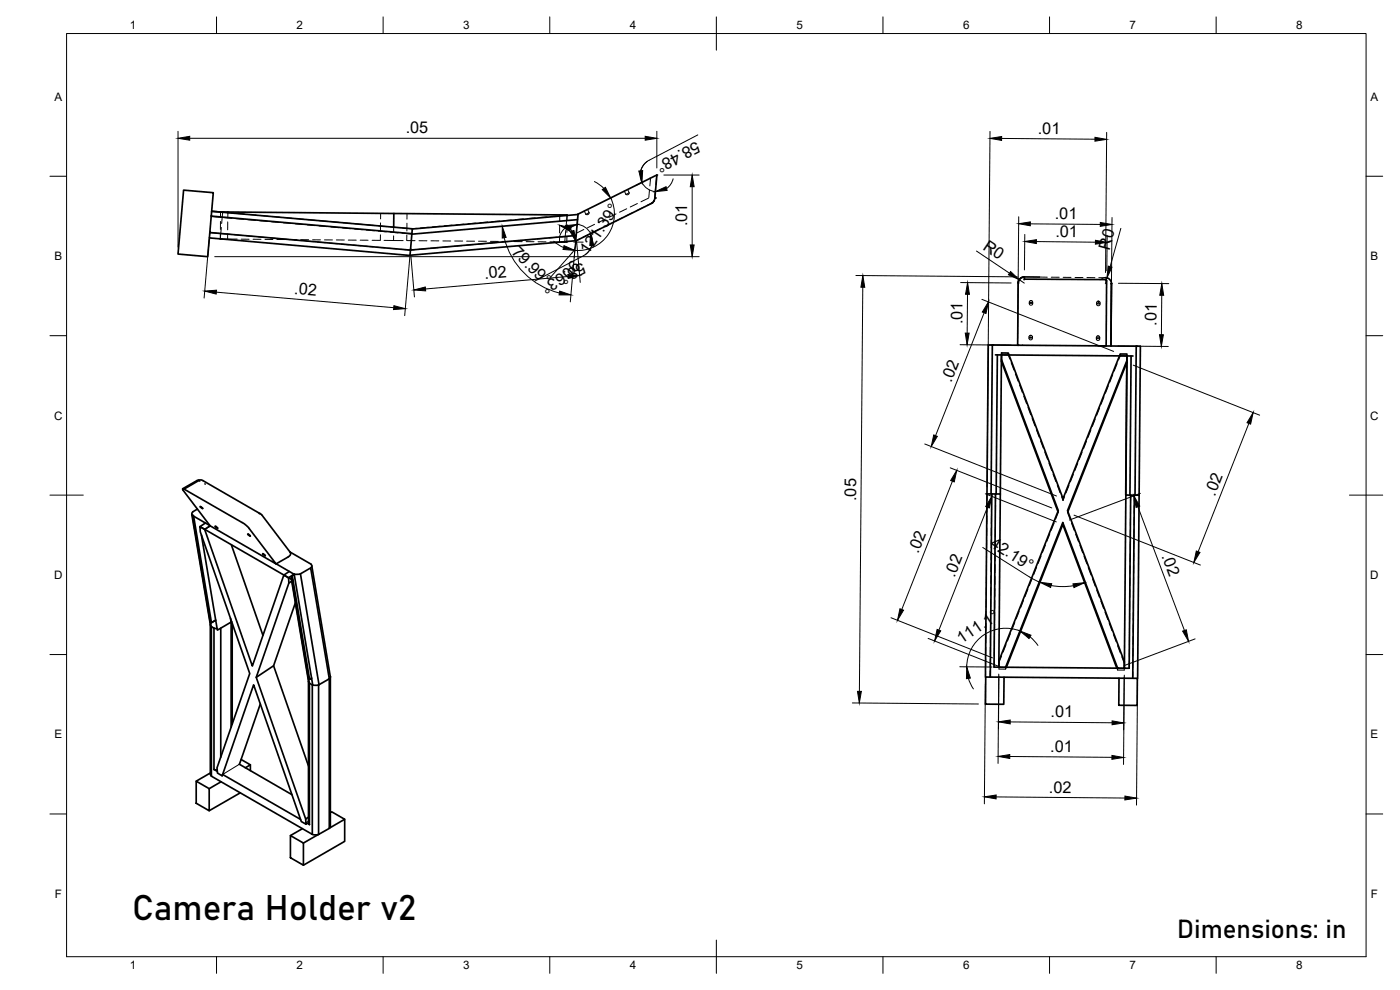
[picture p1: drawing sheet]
<svg xmlns="http://www.w3.org/2000/svg" width="420mm" height="297mm" viewBox="0 0 420 297" stroke-linecap="round" stroke-linejoin="round" font-family="sans-serif">
<!-- layer: Visible -->
<g fill="none" stroke="#000" stroke-width=".51">
<path d="M196.5 59.4l-.3 .9M196.5 59.4h.1M196.5 59.4l.7-6.9-23.7 11.9M62.8 71.4l60.2 5.3 .2-1.7M63 69.8l-.7 7.2-8.9-.8 1.7-19.1 8.9 .7-.6 7 60.2 5.3M63.4 64.8l-.4 5 60.2 5.2M66.1 71.7h.5M66.2 63.6l-2.7-.2 60.2 5.3-.1 1.4M66.2 63.6h2.2M66.2 63.6h.1M68.4 63.6l101.8 .9M68.4 63.6v.2"/>
<path d="M118.2 64.1v4.1M123.6 70.1l-.4 4.9M168 64.5v.3M169.5 72.5v.1M170.1 72.5l-1.7 .1M170.2 64.5h.1M172.9 70.7l-.1 1.5-49.8 4.4M173.3 65.9l-.4 4.8-49.7 4.3M173.5 64.4l-.2 1.5-49.7 4.4M173.5 64.4l-49.8 4.3M195.4 61.1l-22.6 11.1M195.6 61h-.1"/>
<path d="M195.8 60.8l-.2 .2M195.9 60.8h.1M196.2 60.3l-.4 .5M305.6 84.9l-.2 18.7M307.3 83.9l.1-.2 24.3 .2 .2 .3M307.4 83.2v.4M307.4 83.1h4.5M307.4 83.1a1.83 1.83 0 0 0-1.8 1.8M331.7 83.3a1.83 1.83 0 0 1 1.9 1.7M332 84.3v19.5l-34.2-.3M333.6 85l-.2 18.8 .2-18.7M333.6 85h.1"/>
<path d="M298.7 106.5l41.3 .3M299.3 106.5l-.3 41.7M300.5 106.5l-.7 93.7M300.6 107.9v.6l16.9 45M329.5 103.8l12.7 .1-.3 44.7M338.2 108.2v.5M338.2 106.8l-.3 41.7 .3-39.7-17.7 44.7M339.4 106.8l-.3 41.8M341 103.9l-.4 44.7M54.8 146.7h.5l18.3 10.7 1 1 8.2 10.8-19.7-11.4zM54.8 146.6l4.3-2.4 .7-.2h.8l17.5 10.1M57.6 154.2l5.5 33.3"/>
<path d="M57.7 154.7l5.3 3-1.6 1.1M57.8 154.7l5.5 33.2M57.9 153.5a.71 .71 0 0 0-.1 1.1M58.1 154.9l5.4 31.9M59.2 152.7l-1.3 .9M59.9 144.3l-.3-.1-4.4 2.6M60.1 152l.7 .6zM61.5 145.2l.1 .1M61.7 156.9l-1.7 1.1 27.9 16.1-.2-.1a.81 .81 0 0 1 0-1.3M64.5 157.9l.8 .6zM77.7 154.1h.4M78.1 154.1l9 11.6a.9 .9 0 0 1-.6 1.4"/>
<path d="M296.2 148.2h4M296.2 148.2l-.4 54.9M296.2 148.2l.4-44.7h1.2l-.4 44.7M297.6 148.2l-.4 54.9M298.7 148.2l-.4 52h1.5M319 156.8v.6M339.3 148.6l-1.4-.1-.5 52h1.5l.4-51.9h1.1l-.4 54.9M340.4 148.6h1.5M341.9 148.6l-.6 54.9M60.5 160.5l4.7 28.6 4.2-2.4-.2-1.2M69.4 163.4l9.5 27.2M74.3 160.2l.8 .6z"/>
<path d="M78.8 166.1l.8 .6zM82.9 169.2l5.3 3.1-1.6 1.1M86.6 167.1l-3.8 2.1M86.6 173.4l-1.4-.8-9.5 27.2-14.3-41-1.4-.8 .1 1.6 14.9 42.5-9.9 28.3 .2 1.6 1.4 .8 9.4-27.3 14.3 41 1.5 .8-.2-1.6 .9-.5M86.6 173.4l.1 1.5-9.8 28.3 14.8 42.5M86.8 171.5l-1.6 1.1M87 165.6l6.4 3.7M87.5 173.8l5.1 30.7M87.5 174.4l-.8 .5M87.6 173.9l5.2 31M87.7 172.7l5.2 31.2 .6-.4M88.3 172.4l-.6 .3"/>
<path d="M90.2 172.2h-1.9l5.6 33.3M90.2 172.2l3-1.8 5.6 33.3-3.2 1.8h-1.9M90.2 172.2l5.5 33.2-.1 45 3.2-1.9v-44.8M93.4 169.3a.71 .71 0 0 1-.1 1.1M93.6 169.7l5.5 33.3-.2 .6M63.1 187.4v44.9M63.1 187.4l.4 .6M63.4 186.8v.1M64.2 188.4l1 .2M64.7 186.1l-1.3 .7M66.3 188.5v38.7M69.2 186.8l.2-.1v31.5"/>
<path d="M69.4 186.6h.1M69.7 187v30.3M82.1 199.8l-5.2 3.4M88.6 180.9l-6.5 18.9 10.5 30M78.1 211.2l-6.2 18.1M92.9 205v42.4M92.9 205l.8 .5M92.9 205l-.3-.6v42.4l.3 .6M93.7 205.5v44.8l-30.3-17.4v-44.9l.8 .5v42.4M98.8 203.7l-.3 .1M99.1 202.9l-.3 .8M99.1 203.1v44.8"/>
<path d="M295.8 203.1l5.5 .1-.1 8.1h-5.4zM299.8 200.2v-2l17.8-45-17-45.3v-2h2l16.4 43.7 17.2-43.4h2v2l-17.8 45 17 45.3v2h-2l-16.4-43.7-17.2 43.4M299.8 200.2h2M301.3 203.2l34.5 .3M301.8 200.2l33.6 .3M302 200.2l17-42.8 16.2 43.1M335.8 203.5h5.5v8.2l-5.5-.1zM58.9 234.4l3.9 2.2v6.7l-3.9-2.3zM63.1 231.9l-4.2 2.5M63.1 232.3l.4 .6M64.2 230.9l1 .5M64.2 230.9l1 .1"/>
<path d="M66.4 234.6l-3.6 2M66.7 232.8h.1M66.8 232.4l23.4 13.5M71.8 229.3l15.8 9.1M71.9 229.3h-.1M72.1 237.9l-9.3 5.4M72.3 227.9l2.8 1.6-1.5 .9M75.1 229.5v1.7M87.2 250.7l3.9 2.2v6.7l-3.9-2.2zM90.8 248.6l-3.6 2.1M91.9 246.8l1 .6M93.7 250.4h1.9"/>
<path d="M95.5 250.4l-4.4 2.5M99.1 243.8l.4-.2 3.9 2.2-4.4 2.6M99.1 247.9l-.3 .6M103.4 245.8v6.6l-12.3 7.2"/>
</g>
<!-- layer: Hidden -->
<g fill="none" stroke="#000" stroke-width=".3">
<path d="M187.4 57.3l.5 1M188.4 56.9l.4 1-.9 .4M188.8 57.9l-.3 .5-.6-.1M194.6 59.5l-2.2 1M194.9 57l-.2 2.3M195.2 53.5l-.2 2.3M196.5 59.4h.1M196.7 56.6l-.2 2.8M197.1 52.5l-.3 2.9M197.1 52.5h.1M63 69.8l6.2 .5M63.4 65l3.3 .2"/>
<path d="M66.2 66.4l-.1 2.4M66.4 68.2l-.3 3.5v-1.7M66.6 71.7h1.7M66.7 65.2l2.9 .3M66.7 65.2l-.2 1.9M66.8 63.7l-.1 1.5M66.8 63.7l3 .2M66.8 63.7l-.6-.1v1.7M68.3 71.7h2.9M68.3 70.2v1.5M68.3 66.6v2.4M68.4 63.8v1.6"/>
<path d="M70.4 70.4l2.4 .2M70.8 65.6l2.4 .2M71 64l2.3 .2M72.4 71.8h2.4M74 70.7l2.3 .3M74.4 65.9l2.4 .2M74.5 64.3l2.4 .2M75.9 71.8h2.4M77.5 71.1l2.4 .2M77.9 66.2l2.4 .2M78.1 64.7l2.4 .2M79.5 71.8h2.4"/>
<path d="M81.1 71.4l2.3 .2M81.5 66.6l2.4 .1M81.6 65l2.4 .2M83.1 71.8l2.4 .1M84.6 71.7l2.4 .2M85 66.9l2.4 .2M85.2 65.3l2.4 .2M86.7 71.9h2.3M88.2 72l2.4 .2M88.6 67.2l2.4 .2M88.8 65.6l2.3 .2M90.2 71.9h2.4"/>
<path d="M91.8 72.3l2.3 .2M92.2 67.5l2.4 .2M92.3 65.9l2.4 .2M93.8 72h2.4M95.3 72.6l2.4 .2M95.7 67.8l2.4 .2M95.9 66.2l2.3 .2M97.4 72h2.4M98.9 72.9l2.3 .2M99.3 68.1l2.4 .2M99.4 66.5l2.4 .2M100.9 72h2.4"/>
<path d="M102.4 73.2l2.4 .3M102.8 68.4l2.4 .2M103 66.8l2.4 .2M104.5 72l2.4 .1M106 73.5l2.4 .3M106.4 68.7l2.4 .2M106.6 67.1l2.3 .2M108.1 72.1h2.4M109.5 73.9l2.4 .2M110 69l2.3 .2M110.1 67.4l2.4 .3M111.7 72.1h2.3"/>
<path d="M113.1 74.2l2.4 .2M113.5 69.3l2.4 .3M113.7 67.8l2.3 .2M114.2 70.4v1.7M114.2 66.9v2.4M114.2 64v1.7M115.3 72.1l5.7 .1M116.7 74.5l2.3 .2M117.1 69.7l2.4 .2M117.2 68.1l2.4 .2M118.1 70.8v1.4M118.2 68.2l-.1 1.4"/>
<path d="M120.2 74.8l3 .3 1.2-.2M120.6 70l3 .2M120.8 68.4l2.9 .3 1.3-.2M122.1 70.5v1.7M122.1 67v2.3M122.2 64.1l-.1 1.7M122.2 72.2h2.4M125.8 72.2h2.3M128 74.6l-2.4 .2M128.6 68.2l-2.4 .2M129.3 72.2l2.4 .1M131.6 74.3l-2.4 .2"/>
<path d="M132.1 67.9l-2.3 .2M132.9 72.3h2.4M135.1 74l-2.3 .2M135.7 67.5l-2.4 .3M136.5 72.3h2.4M138.7 73.7l-2.4 .2M139.3 67.3l-2.4 .2M140 72.4h2.4M142.2 73.4l-2.3 .2M142.8 66.9l-2.4 .2M143.6 72.4h2.4M145.8 73.1l-2.4 .2"/>
<path d="M146.4 66.6l-2.4 .2M147.2 72.4h2.4M149.4 72.8l-2.4 .1M149.9 66.3l-2.3 .2M150.7 72.4l2.4 .1M152.9 72.4l-2.4 .3M153.5 66l-2.4 .2M154.3 72.5h2.4M156.5 72.1l-2.4 .2M157.1 65.7l-2.4 .2M157.9 72.5h2.4M160 71.8l-2.3 .2"/>
<path d="M160.6 65.4l-2.4 .2M161.5 72.5l2.4 .1M163.6 71.5l-2.4 .2M164.2 65.1l-2.4 .2M165 72.6h3.4M167.2 71.2l-2.4 .2M167.7 64.8l-2.3 .2M167.9 71.1v1.5M168 67.5l-.1 2.4M168 64.8v1.5M169.6 71l-1.3 .1M169.8 69.2l-.3 3.3"/>
<path d="M170.1 70.9v1.6M170.2 67.4l-.1 2.3M170.2 66.2v-1.6l-.3 3.4M170.2 64.5l-1.3 .2M173.5 64.4h.1M173.9 71.7l-1.1 .6M175.2 68.9l-2.2 1.1M175.3 63.3l.5 1M176.3 62.8l.5 1-1 .5M176.8 63.8l-.3 .6-.7-.1M177.1 70.1l-2.1 1.1M178.4 67.3l-2.1 1.1"/>
<path d="M180.3 68.5l-2.1 1.1M181.7 65.8l-2.2 1M183.5 66.9l-2.1 1.1M184.9 64.2l-2.2 1M186.7 65.3l-2.1 1.1M188.1 62.6l-2.2 1.1M189.9 63.8l-2.1 1M191.3 61.1l-2.2 1M193.1 62.2l-2.1 1M195.3 61.1h.1M195.4 61.1l-1.2 .5M195.6 61l.2-.2-.4 .3"/>
<path d="M195.8 60.8h.1M196.3 60.2h.1M305.6 84.9h.1M307.4 83.1l-1.2 .5-.6 1.3M307.5 83.7l-.1 .1M308.9 90.6v.5M309.2 90.2l.5 .1M309.9 90.6v.6M311.9 83.1l2.4 .1M315.5 83.2h2.4M319.1 83.2h2.3M322.6 83.3h2.4"/>
<path d="M326.2 83.3h2.4M329.1 90.8v.5M329.4 90.4h.5M329.8 83.3h2.3M330.1 90.8v.5M331.7 83.3l.5 .1M333.6 85v.1M297.8 103.5h.1M300.6 106.5h2l.4 1.2M302.6 105.9v.6M303.5 108.8l.8 2.3M304.7 112.2l.9 2.2"/>
<path d="M306 115.5l.8 2.3M307.2 118.9l.9 2.2M308.8 101v.5M309.1 100.7h.5M309.8 101v.6M329 101.2v.5M329.3 100.8h.5M330 101.2v.5M331.3 119.1l-.8 2.2M332.6 115.7l-.8 2.3M333.9 112.4l-.8 2.2M335.3 109.1l-.9 2.2"/>
<path d="M335.7 108l.5-1.2h2v2M336.2 106.2v.6M338.2 108.8h.1M338.2 108.7v.1M341 103.9h.1M308.5 122.2l.8 2.2M309.8 125.6l.8 2.2M311 128.9l.8 2.2M312.3 132.3l.8 2.2M313.5 135.6l.9 2.2M314.8 138.9l.8 2.3M323.4 139l-.8 2.2"/>
<path d="M324.8 135.7l-.9 2.2M326.1 132.4l-.9 2.2M327.4 129l-.9 2.3M328.7 125.7l-.9 2.2M330 122.4l-.9 2.2M296.1 158.4v2.4M296.2 154.8v2.4M296.2 148.2v1.9M296.2 151.3v2.3M297.5 158.4v2.4M297.5 154.8v2.4M297.6 151.3l-.1 2.4"/>
<path d="M297.6 148.2v1.9M298.7 158.7v2.4M298.8 155.1l-.1 2.4M298.8 151.6v2.4M298.8 148.2v2.2M316 142.3l.9 2.2M316.4 156.9l-.9 2.2M317.3 145.6l.8 2.3M317.5 153.5l.1 .3-.8 2M317.6 153.2v.6M318.6 149l.4 1.2 .5-1.2M319 149.6v.6"/>
<path d="M320.4 153.2v.6M320.5 153.5l-.1 .3 .7 2M320.8 145.7l-.9 2.2M321.6 156.9l.8 2.3M322.1 142.3l-.9 2.3M337.9 148.5v.1M339.2 159.1v2.3M339.3 155.5l-.1 2.3M339.3 151.9v2.4M339.3 148.6v2.1M340.3 158.8v2.3M340.4 155.2l-.1 2.4"/>
<path d="M340.4 151.6v2.4M340.4 148.6v1.8M296 179.8v2.4M296 176.3v2.3M296 172.7v2.4M296.1 169.1l-.1 2.4M296.1 165.6v2.3M296.1 162v2.3M297.3 179.8v2.4M297.3 176.3v2.4M297.4 172.7v2.4M297.4 169.1v2.4"/>
<path d="M297.4 165.6v2.3M297.5 162v2.4M298.6 176.6v2.4M298.6 173v2.4M298.6 169.4v2.4M298.7 165.8l-.1 2.4M298.7 162.3v2.4M308.5 176.8l-.9 2.2M309.8 173.5l-.9 2.2M311.1 170.2l-.9 2.2M312.4 166.8l-.8 2.3M313.8 163.5l-.9 2.2"/>
<path d="M315.1 160.2l-.9 2.2M322.8 160.3l.9 2.2M324.1 163.6l.8 2.2M325.3 166.9l.9 2.3M326.6 170.3l.8 2.2M327.9 173.6l.8 2.3M329.1 177l.8 2.2M339.1 176.9v2.4M339.1 173.3v2.4M339.2 169.8l-.1 2.4M339.2 166.2v2.4M339.2 162.6v2.4"/>
<path d="M340.2 176.6v2.4M340.2 173.1v2.3M340.2 169.5v2.4M340.3 165.9v2.4M340.3 162.3v2.4M295.8 197.7v2.4M295.8 194.1v2.4M295.9 190.5v2.4M295.9 187v2.4M295.9 183.4v2.4M297.2 197.7v2.4M297.2 194.1v2.4"/>
<path d="M297.2 190.6v2.3M297.3 187l-.1 2.4M297.3 183.4v2.4M298.4 198v2.2M298.4 194.4v2.4M298.4 190.9v2.3M298.5 187.3v2.4M298.5 183.7v2.4M298.6 180.1l-.1 2.4M300.6 196.8l-.8 2M301.9 193.4l-.8 2.3M303.2 190.1l-.8 2.2"/>
<path d="M304.5 186.8l-.8 2.2M305.9 183.5l-.9 2.2M307.2 180.1l-.9 2.3M330.4 180.3l.8 2.3M331.6 183.7l.9 2.2M332.9 187l.8 2.3M334.1 190.4l.9 2.2M335.4 193.7l.8 2.2M336.7 197l.7 2.1M338.9 198.3v2.2M338.9 194.8v2.4M339 191.2l-.1 2.4"/>
<path d="M339 187.6v2.4M339 184.1v2.3M339 180.5v2.4M340 198.1v2.4M340 194.5v2.4M340.1 190.9l-.1 2.4M340.1 187.4v2.3M340.1 183.8v2.3M340.1 180.2v2.4M295.8 201.3v1.8M297.1 201.3v1.8M299.8 200.2v.6h2l.2-.6"/>
<path d="M301.8 200.2h.1M301.8 200.2v.6M335.2 200.5l.2 .5 2 .1v-.6M335.4 200.5h.1M335.4 200.5v.5M340 201.6v1.9"/>
<circle cx="309.4" cy="91.2" r=".46"/>
<circle cx="309.4" cy="90.6" r=".47"/>
<circle cx="329.6" cy="91.3" r=".46"/>
<circle cx="329.6" cy="90.8" r=".47"/>
<circle cx="309.3" cy="101.6" r=".46"/>
<circle cx="309.4" cy="101.1" r=".47"/>
<circle cx="329.5" cy="101.7" r=".46"/>
<circle cx="329.5" cy="101.2" r=".46"/>
</g>
<!-- layer: Visible -->
<g fill="#000">
<circle cx="196.5" cy="59.4" r=".25"/>
<circle cx="66.8" cy="63.7" r=".25"/>
<circle cx="297.8" cy="103.5" r=".25"/>
<circle cx="305.4" cy="103.6" r=".25"/>
<circle cx="341" cy="103.9" r=".25"/>
<circle cx="57.7" cy="154.6" r=".25"/>
<circle cx="299.8" cy="200.2" r=".25"/>
<circle cx="301.8" cy="200.2" r=".25"/>
<circle cx="335.4" cy="200.5" r=".25"/>
<circle cx="337.4" cy="200.5" r=".25"/>
</g>
<!-- layer: Visible Narrow -->
<path d="M338.2 108.7v.1M63.2 157.8l-1.8 1M88.3 172.4l-1.7 1M299.8 200.2h2M335.4 200.5h2M71.8 229.3l-5 3.1-.1 .4M92.6 246.4l-.7 .4v.5" fill="none" stroke="#000" stroke-width=".3"/>
<!-- layer: BORDER -->
<g fill="none" stroke="#000" stroke-width=".3">
<path d="M20 10.1h390v276.9h-390zM65 5.1v5M115 5.1v5M165 5.1v5M215 5.1v10M265 5.1v5M315 5.1v5M365 5.1v5M15 52.9h5M410 52.9h5M15 100.7h5M410 100.7h5"/>
<path d="M15 148.6h10M405 148.6h10M15 196.4h5M410 196.4h5M15 244.2h5M410 244.2h5M65 287v5M115 287v5M165 287v5M215 282.1v9.9M265 287v5M315 287v5"/>
<path d="M365 287v5"/>
</g>
<!-- layer: FD_Dimensions -->
<g fill="none" stroke="#000" stroke-width=".3">
<path d="M53.4 39.4v34.7M197.1 39.4v11M297.1 39.4l-.9 106.7M332.1 39.7l-.3 42.1M56.9 41.5h136.7M178.4 54.5l2.8 2M183.3 59.4a10.9 10.9 0 0 1-10.8 15.7M193.1 54.5l-2.3 1.2M194.3 48.4l-1.3 1.2-.7 1.6M199.2 52.5h10.6M202 53.7l-.7 1.6-1.2 1.3M207.7 56v17.5"/>
<path d="M209.4 40.5l-14.6 7.6a5 5 0 0 0-2.6 5.4 5 5 0 0 0 4.5 4M300.6 41.5l28 .3M62.8 71.9l-1.5 17.5M64.4 77h145.4M123 77.1l-1.5 17.6M123.3 77.1l1.1 12M151.3 71.3a22.7 22.7 0 0 0 16.6 16.6M166.2 72.4l2.9 1.9M169.8 68.3l-1.2 1.2-.7 1.7M171.2 68.8l.5 .5M172.2 72.6l2.8 .1M172.7 72.8l-1.5 17.8"/>
<path d="M172.8 72.1l-.5 5.1M172.9 72.6l-.1 1.2-.8 1.6-6.8 7.7M173.1 72.8l1 11.9M173.2 67.3a5 5 0 0 1 4.5 4 5 5 0 0 1-2.6 5.4M173.4 65.2l-.3 2.7M175.1 76.8l-14.6 7.6M177.6 73.6l-.7 1.6-1.3 1.2M293.1 75.3l9.9 6.7M305.7 65l-.3 36.5M307.6 70.3l-.2 10.7M309.2 67.2l21 .1M311 72.5l17.8 .2"/>
<path d="M332.3 70.6l-.1 10.6M333.7 65.3l-.3 36.4M336.4 68.5l-3.2 11.5M64.9 87.7l53.3 4.6M170.5 83l-42.8 3.7M256.9 82.7l48.4 .4M258.9 86.2l-1 121.2M288.3 84.8l15.2 .1M290.4 88.3l-.1 11.7M294.7 89.8l39.5 15.6M295.4 93.8l-14.6 36.9M305.9 83.9l1.5 1"/>
<path d="M332.2 83.4l-.5 1.7M332.4 83.4h-1.3l-.8 .5M335.7 85l15.1 .1M348.7 88.6l-.1 11.8M288.1 103.4l15.2 .2M335.5 103.8l15.1 .2M340.1 109.6l37.9 15M277.5 133.2l39.6 15.6M374.8 127l-15.2 38.5M285.2 140.4l30.5 12M285.8 144.4l-15.2 38.5M295.7 148.2l21.3 8.4"/>
<path d="M296.4 152.2l-14.6 36.9M322.3 154.6l38 15M341.5 152l14 37.2M342.2 148l-21.3 8M294.9 164.3l14.1 8.8M309 173.1l3.1 1.6M315.5 175.7a18.7 18.7 0 0 0 6.7 0M267.4 185.3l30.5 12.1M278.5 191.5l21.3 8.5M306.1 189.3a11.7 11.7 0 0 0-16 10.8M309.1 191.1l2.4 2.6M358.7 191.7l-21.3 8"/>
<path d="M255.8 210.9l37.8 .3M288 200.1h9.7M290.6 203.5l1.5 3.2M295.7 205.2l-.3 36M299.7 202.3l-.2 26.8M303.2 216.6l30.6 .3M337.4 203.1l-.2 15.9M337.4 202.6l-.2 26.8M341.4 205.6l-.3 36M298.9 239.1l38.7 .3M303 227l30.7 .2"/>
</g>
<g fill="#000" stroke="#000" stroke-width=".3">
<path d="M53.4 41.5l3.5-.6v1.2zM180.7 56.9l1-.7 1.6 3.2zM191.7 51.3l1.2-.1-.2 3.5zM193.6 40.9l3.5 .6-3.5 .6zM196.7 57.5l3.2-1.5 .3 1.1zM207.7 52.5l.6 3.5h-1.1zM297.1 41.5l3.5-.5v1.1zM328.6 41.2l3.5 .6-3.5 .6zM150.7 67.9l1.2 3.3-1.2 .2zM169.3 73.7l3.2 1.4-3.5-.2zM169.7 67.7l3.5-.4-3.2 1.5zM168 67.6l3.4 .7-.4 1.1z"/>
<path d="M171.2 69.5l1.1-.3 .6 3.4zM177.2 70.1l1 3.4-1.2 .1zM207.2 73.5h1.1l-.6 3.5zM305.7 67.1l3.5-.5v1.1zM307.5 72.5l3.5-.6v1.2zM328.8 72.1l3.5 .6-3.6 .6zM330.2 66.7l3.5 .7-3.5 .5zM332.6 79.8l1.1 .4-1.5 3.2zM61.4 87.3l3.6-.2-.1 1.1zM118.2 91.7l3.4 .9-3.5 .3zM124.2 87l3.4-.9 .1 1.2zM168 87.3l3.3 1.2h-3.5z"/>
<path d="M170.4 82.4l3.5 .2-3.4 .9zM259 82.7l.5 3.5h-1.1zM289.7 99.9l1.2 .1-.7 3.4zM290.4 84.8l.5 3.5h-1.1zM296.7 90.6l-.8 3.5-1.1-.5zM303.3 81.5l2.6 2.4-3.3-1.4zM348.7 85.1l.5 3.5h-1.1zM348 100.4h1.1l-.6 3.5zM280.2 130.5l1.1 .4-1.8 3.1zM376.1 123.8l-.8 3.5-1.1-.5zM287.1 141.1l-.7 3.5-1.1-.4zM297.6 148.9l-.7 3.5-1.1-.4z"/>
<path d="M340.3 148.8l1.8 3-1.1 .4zM312.1 174.7l3.5 .4-.3 1.2zM322 175.2l3.5-.4-3.2 1.5zM359 165.3l1.1 .4-1.8 3.1zM270.1 182.7l1.1 .4-1.9 3zM281.2 188.9l1.1 .4-1.8 3zM306.1 189.3l3.3 1.3-.6 1zM354.9 189.4l1.1-.4 .7 3.4zM257.3 207.4h1.2l-.6 3.5zM290.1 200.1l1.1 3.4-1.2 .1zM299.7 216.6l3.5-.6v1.2zM333.8 216.3l3.4 .6-3.4 .6z"/>
<path d="M295.4 239.1l3.6-.6-.1 1.2zM299.6 227l3.4-.6v1.2zM333.7 226.7l3.5 .6-3.5 .5zM337.6 238.9l3.5 .6-3.5 .5z"/>
</g>
<text font-size="10.6" x="39.6" y="276.1">Camera Holder v2</text>
<text font-size="7.7" x="353.3" y="281.4">Dimensions: in</text>
<g font-size="4.9">
<text x="121.8" y="40">.05</text>
<text x="311.4" y="40.2" transform="rotate(1 311.4 40.2)">.01</text>
<text x="209" y="42.3" transform="rotate(152 209 42.3)">58.48°</text>
<text x="316.5" y="65.8" transform="rotate(1 316.5 65.8)">.01</text>
<text x="206.3" y="67.9" transform="rotate(-90 206.3 67.9)">.01</text>
<text x="316.7" y="71.1" transform="rotate(1 316.7 71.1)">.01</text>
<text x="153.3" y="75.9" transform="rotate(45 153.3 75.9)">79.99°</text>
<text x="172" y="77.8" transform="rotate(132 172 77.8)">90°</text>
<text x="176.5" y="76.7" transform="rotate(-56 176.5 76.7)">121.39°</text>
<text x="294.7" y="74.7" transform="rotate(34 294.7 74.7)">R0</text>
<text x="333" y="75.3" transform="rotate(-74 333 75.3)">R0</text>
<text x="145.5" y="83.7" transform="rotate(-5 145.5 83.7)">.02</text>
<text x="174.7" y="78.6" transform="rotate(152 174.7 78.6)">58.63°</text>
<text x="88.2" y="88.2" transform="rotate(5 88.2 88.2)">.02</text>
<text x="288.8" y="97.3" transform="rotate(-89 288.8 97.3)">.01</text>
<text x="347.1" y="97.7" transform="rotate(-89 347.1 97.7)">.01</text>
<text x="285.4" y="115" transform="rotate(-68 285.4 115)">.02</text>
<text x="364.6" y="149" transform="rotate(-68 364.6 149)">.02</text>
<text x="256.9" y="150.3" transform="rotate(-89 256.9 150.3)">.05</text>
<text x="275.6" y="166.3" transform="rotate(-68 275.6 166.3)">.02</text>
<text x="296.9" y="163.7" transform="rotate(32 296.9 163.7)">42.19°</text>
<text x="348.6" y="166.8" transform="rotate(69 348.6 166.8)">.02</text>
<text x="286.4" y="173.3" transform="rotate(-68 286.4 173.3)">.02</text>
<text x="288.5" y="193.4" transform="rotate(-34 288.5 193.4)">111.1°</text>
<text x="315.3" y="215.3">.01</text>
<text x="315.2" y="225.6">.01</text>
<text x="314.8" y="237.8" transform="rotate(1 314.8 237.8)">.02</text>
</g>
<g font-size="3.5">
<text x="39" y="8.8">1</text>
<text x="89" y="8.8">2</text>
<text x="139" y="8.8">3</text>
<text x="189" y="8.8">4</text>
<text x="239" y="8.8">5</text>
<text x="289" y="8.8">6</text>
<text x="339" y="8.8">7</text>
<text x="389" y="8.8">8</text>
<text x="16.3" y="30.2">A</text>
<text x="411.3" y="30.2">A</text>
<text x="16.3" y="78">B</text>
<text x="411.3" y="78">B</text>
<text x="16.2" y="125.9">C</text>
<text x="411.2" y="125.9">C</text>
<text x="16.2" y="173.7">D</text>
<text x="411.2" y="173.7">D</text>
<text x="16.3" y="221.6">E</text>
<text x="411.3" y="221.6">E</text>
<text x="16.4" y="269.4">F</text>
<text x="411.4" y="269.4">F</text>
<text x="39" y="290.8">1</text>
<text x="89" y="290.8">2</text>
<text x="139" y="290.8">3</text>
<text x="189" y="290.8">4</text>
<text x="239" y="290.8">5</text>
<text x="289" y="290.8">6</text>
<text x="339" y="290.8">7</text>
<text x="389" y="290.8">8</text>
</g>
</svg>
